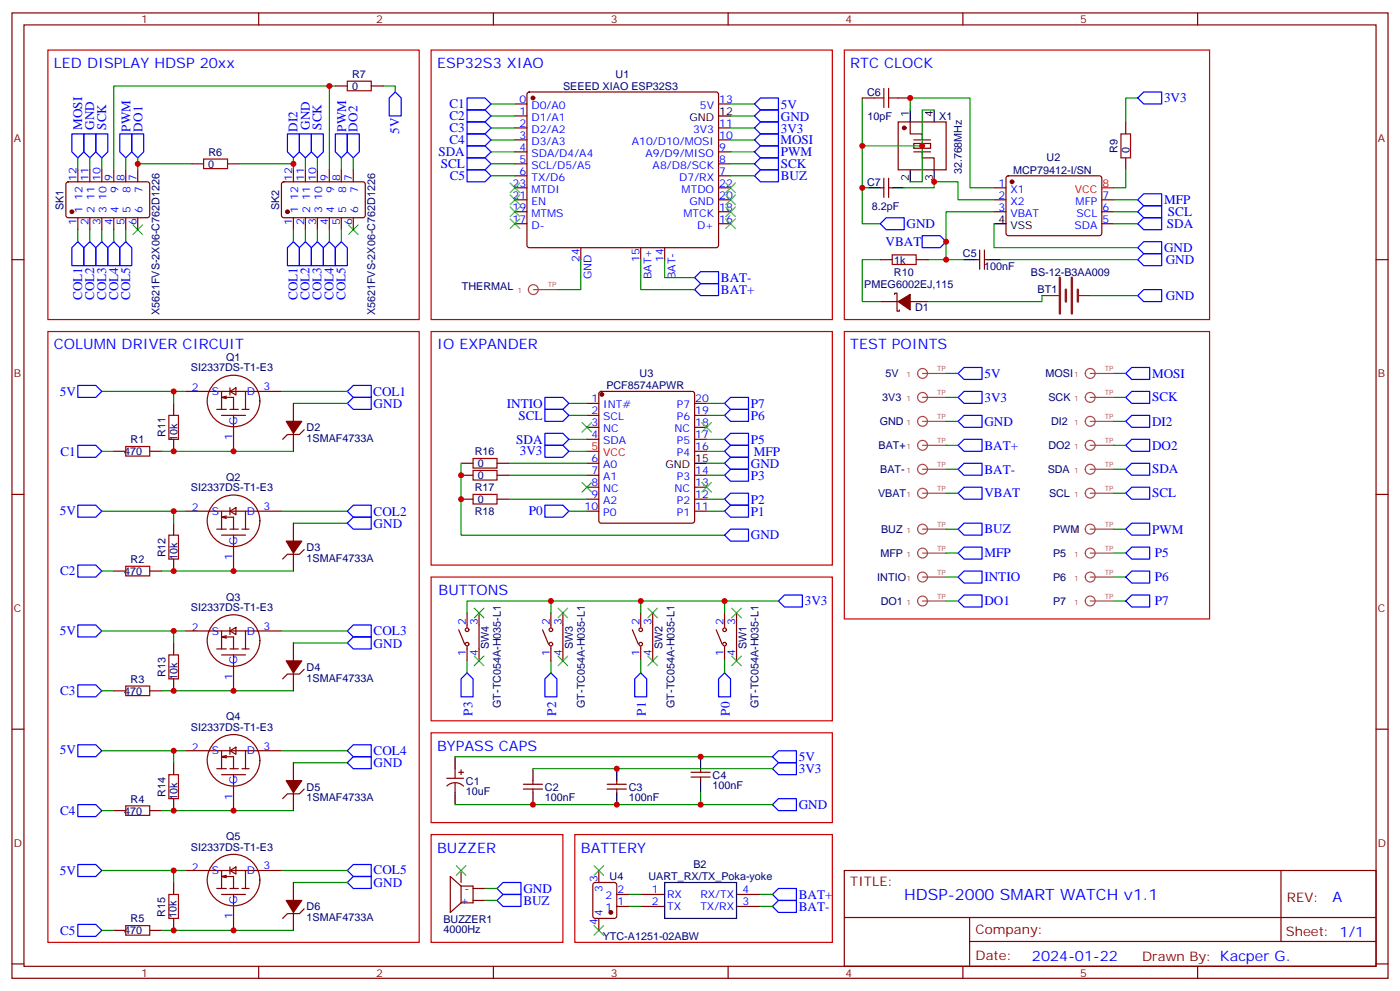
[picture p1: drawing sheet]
<svg xmlns="http://www.w3.org/2000/svg" width="412mm" height="292mm" viewBox="0 0 412 292" stroke-linecap="round" stroke-linejoin="round" font-family="sans-serif">
<g fill="none" stroke="#870000" stroke-width=".35">
<path d="M3.5 3.8h405.4v284.3h-405.4zM7.1 7.3h398.2v277.3h-398.2zM76.2 3.8v3.5M145.3 3.8v3.5M214.5 3.8v3.5M283.6 3.8v3.5M352.8 3.8v3.5M98.8 25.3h3.5M109.4 25.3h3.5M151.7 30.6h3.5M151.7 34.1h3.5M151.7 37.7h3.5"/>
<path d="M155.5 27.3l.4-.2h55.1l.5 .2 .2 .5v44.4l-.3 .5-.4 .3h-55.1l-.5-.3-.2-.5v-44.4zM211.7 30.6h3.5M211.7 37.7h3.5M254 28.9h3.5M264.6 35.9h14.1v14.1h-14.1zM264.6 28.9h3.5M268.1 35.9v3.5h3.5v1.8M331.6 35.9v3.5M19.6 53.8l.5-.2h23.6l.4 .7-.1 9.4-.6 .4h-23.6l-.4-.7v-9.1zM22.9 50v3.6M26.5 50v3.6M30 50v3.6"/>
<path d="M33.5 50v3.6M37 50v3.6M40.6 50v3.6M56.4 48.3h3.6M67 48.3h3.6M83.1 53.8l.5-.2h23.6l.4 .7-.1 9.4-.6 .4h-23.6l-.4-.7v-9.1zM86.4 50v3.6M90 50v3.6M93.5 50v3.6M97 50v3.6M100.5 50v3.6M104.1 50v3.6"/>
<path d="M151.7 41.2h3.5M151.7 44.7h3.5M151.7 48.3h3.5M151.7 51.8h3.5M151.7 55.3h3.5M151.7 58.8h3.5M211.7 41.2h3.5M211.7 44.7h3.5M211.7 48.3h3.5M211.7 51.8h3.5M211.7 55.3h3.5M211.7 58.8h3.5"/>
<path d="M259.3 55.3h1M260.3 52.5v5.6M261.8 55.3h1M261.8 52.5v5.6M269.2 42.3h4.9v1.4h-4.9zM271.6 44.7v1.8h3.6v3.5M292.8 55.3h3.5M292.8 58.8h3.5M296.6 52l.4-.2h27.1l.5 .7-.1 16.5-.7 .4h-27l-.5-.7v-16.2zM324.6 58.8h3.5M331.6 46.5v3.5M3.5 76.5h3.6"/>
<path d="M22.9 64.1v3.6M26.5 64.1v3.6M30 64.1v3.6M33.5 64.1v3.6M37 64.1v3.6M40.6 64.1v3.6M86.4 64.1v3.6M90 64.1v3.6M93.5 64.1v3.6M97 64.1v3.6M100.5 64.1v3.6M104.1 64.1v3.6"/>
<path d="M151.7 62.4h3.5M151.7 65.9h3.5M171.1 73v3.5M188.7 73v3.5M195.8 73v3.5M211.7 62.4h3.5M211.7 65.9h3.5M259.3 76.5h3.5M269.9 76.5h3.5M287.5 76.5h1.1M288.6 73.7v5.6M290 76.5h1"/>
<path d="M290 73.7v5.6M292.8 62.4h3.5M324.6 62.4h3.5M324.6 65.9h3.5M405.3 76.5h3.6M259.3 88.8h5.3M263.5 86.7v-.3h.7v5.3h.7v-.4M268.1 88.8h5.3M51.2 118.8v3.5M54.7 115.3h28.2M62.9 113.1a7.7 7.7 0 0 1 12.6 1.2 7.7 7.7 0 0 1-5.6 11.3 7.6 7.6 0 0 1-7.9-3.8 7.6 7.6 0 0 1 .9-8.7zM65.3 115.3v5.3"/>
<path d="M66.7 117.4l-1.4-.3h3.5v3.5M66.7 116.7l-1.4 .4M67.7 115.3l1.8-1.1v2.1zM67.7 114.2v2.1M72.3 115.3v5.3M86.4 118.8v5.3M172.9 118.8h3.5M176.6 115.5l.5-.2h26.8l.5 .2 .2 .5v37.4l-.2 .5-.5 .2h-26.8l-.5-.2-.2-.5v-37.4zM204.6 118.8h3.5M33.5 132.9h3.5M44.1 132.9h3.5M51.2 129.4v3.5"/>
<path d="M63.9 120.6h2.8M65.3 122.3h7M67.7 120.6h2.5M68.8 122.3v3.2M68.8 125.9v7M71.3 120.6h2.1M86.4 127.6v5.3M89.6 126.6l-1.4 1.4h-3.5l-1.4 1.4M135.8 136.5h3.5M135.8 140h3.5M146.4 136.5h3.5M146.4 140h3.5"/>
<path d="M172.9 122.3h3.5M172.9 125.9h3.5M172.9 129.4h3.5M172.9 136.5h3.5M172.9 140h3.5M204.6 122.3h3.5M204.6 125.9h3.5M204.6 129.4h3.5M204.6 140h3.5M204.6 132.9h3.5M3.5 145.6h3.6M51.2 154.1v3.5"/>
<path d="M54.7 150.6h28.2M62.9 148.4a7.7 7.7 0 0 1 12.6 1.2 7.7 7.7 0 0 1-5.6 11.3 7.6 7.6 0 0 1-7.9-3.8 7.6 7.6 0 0 1 .9-8.7zM63.9 155.9h2.8M65.3 150.6v5.3M65.3 157.6h7M66.7 152.7l-1.4-.4h3.5v3.6M66.7 152l-1.4 .3M67.7 150.6l1.8-1.1v2.1zM67.7 149.5v2.1M67.7 155.9h2.5M68.8 157.6v3.2M71.3 155.9h2.1"/>
<path d="M72.3 150.6v5.3M86.4 154.1v5.3M135.8 147h3.5M146.4 147h3.5M172.9 143.5h3.5M172.9 147h3.5M172.9 150.6h3.5M204.6 143.5h3.5M204.6 147h3.5M204.6 150.6h3.5M405.3 145.6h3.6M33.5 168.2h3.5"/>
<path d="M44.1 168.2h3.5M51.2 164.7v3.5M68.8 161.1v7.1M86.4 162.9v5.3M89.6 161.9l-1.4 1.4h-3.5l-1.4 1.4M51.2 189.4v3.5M51.2 200v3.5M54.7 185.8h28.2M62.9 183.7a7.7 7.7 0 0 1 12.6 1.1 7.7 7.7 0 0 1-5.6 11.4 7.6 7.6 0 0 1-7.9-3.8 7.6 7.6 0 0 1 .9-8.7zM63.9 191.1h2.8M65.3 185.8v5.3M65.3 192.9h7"/>
<path d="M66.7 188l-1.4-.4h3.5v3.5M66.7 187.3l-1.4 .3M67.7 185.8l1.8-1v2.1zM67.7 184.8v2.1M67.7 191.1h2.5M68.8 192.9v3.2M68.8 196.4v7.1M71.3 191.1h2.1M72.3 185.8v5.3M86.4 189.4v5.3M86.4 198.2v5.3M89.6 197.1l-1.4 1.4h-3.5l-1.4 1.5"/>
<path d="M135.1 185.5l1.8 4.2M137.6 180.6v4.2M137.6 190.4v4.3M141.1 180.6v14.1M159.8 185.5l1.8 4.2M162.3 180.6v4.2M162.3 190.4v4.3M165.8 180.6v14.1M186.3 185.5l1.7 4.2M188.7 180.6v4.2M188.7 190.4v4.3M192.3 180.6v14.1"/>
<path d="M211 185.5l1.7 4.2M213.4 180.6v4.2M213.4 190.4v4.3M217 180.6v14.1M3.5 214.8h3.6M33.5 203.5h3.5M44.1 203.5h3.5M62.9 219a7.7 7.7 0 0 1 12.6 1.1 7.7 7.7 0 0 1-5.6 11.3 7.6 7.6 0 0 1-7.9-3.7 7.6 7.6 0 0 1 .9-8.7zM405.3 214.8h3.6M33.5 238.8h3.5M44.1 238.8h3.5M51.2 224.6v3.6"/>
<path d="M51.2 235.2v3.6M54.7 221.1h28.2M63.9 226.4h2.8M65.3 221.1v5.3M65.3 228.2h7M66.7 223.2l-1.4-.3h3.5v3.5M66.7 222.5l-1.4 .4M67.7 221.1l1.8-1v2.1zM67.7 220.1v2.1M67.7 226.4h2.5M68.8 228.2v3.2M68.8 231.7v7.1"/>
<path d="M71.3 226.4h2.1M72.3 221.1v5.3M86.4 224.6v5.3M86.4 233.5v5.3M89.6 232.4l-1.4 1.4h-3.5l-1.4 1.4M131.6 229.2h4.9M131.6 231.5a3.5 3.5 0 0 1 4.9 0M134.1 226.4v2.8M134.1 230.6v2.9M135.1 227.5h1.4M135.8 226.8v1.4M154.2 232.4h5.6"/>
<path d="M154.2 231h5.6M157 229.9v1.1M157 232.4v1.1M178.9 232.4h5.6M178.9 231h5.6M181.7 229.9v1.1M181.7 232.4v1.1M203.6 227.5h5.6M203.6 228.9h5.6M206.4 226.4v1.1M206.4 228.9v1M51.2 259.9v3.6"/>
<path d="M54.7 256.4h28.2M62.9 254.2a7.7 7.7 0 0 1 12.6 1.2 7.7 7.7 0 0 1-5.6 11.3 7.6 7.6 0 0 1-7.9-3.7 7.6 7.6 0 0 1 .9-8.8zM65.3 256.4v5.3M66.7 258.5l-1.4-.3h3.5v3.5M66.7 257.8l-1.4 .4M67.7 256.4l1.8-1.1v2.2zM67.7 255.3v2.2M72.3 256.4v5.3M86.4 259.9v5.3M135.8 256.4v3.5M176.4 256.4v3.5M248.7 256.4h156.6v28.2h-156.6z"/>
<path d="M377.3 256.4v20.9M33.5 274h3.5M44.1 274h3.5M51.2 270.5v3.5M63.9 261.7h2.8M65.3 263.5h7M67.7 261.7h2.5M68.8 263.5v3.1M68.8 267v7M71.3 261.7h2.1M86.4 268.7v5.3M89.6 267.7l-1.4 1.4h-3.5l-1.4 1.4"/>
<path d="M135.8 261v4.9M135.8 261h3.5v4.9h-3.5M135.8 261l-3.2-2.8v10.5l3.2-2.8M139.3 261.7h3.6M139.3 265.2h3.6M174.9 260.1l.4-.2h5.7l.6 .5 .1 9.4-.5 .7h-5.9l-.6-.5-.1-9.4zM176.4 270.5v3.5M181.7 263.5h3.5M181.7 267h3.5M188.7 263.5h7.1M188.7 267h7.1M217 263.5h7"/>
<path d="M217 267h7M248.7 270.2h156.5M285.6 277.3h119.6M285.6 270.2v14.2M3.5 283.9h3.6M76.2 284.6v3.5M145.3 284.6v3.5M214.5 284.6v3.5M283.6 284.6v3.5M352.8 284.6v3.5M405.3 283.9h3.6"/>
<circle cx="137.6" cy="185.5" r=".53"/>
<circle cx="137.6" cy="189.7" r=".53"/>
<circle cx="162.3" cy="189.7" r=".53"/>
<circle cx="162.3" cy="185.5" r=".53"/>
<circle cx="188.7" cy="189.7" r=".53"/>
<circle cx="188.7" cy="185.5" r=".53"/>
<circle cx="213.4" cy="189.7" r=".53"/>
<circle cx="213.4" cy="185.5" r=".53"/>
</g>
<g fill="#870000" stroke="#870000" stroke-width=".35">
<path d="M264.6 88.8l3.5-2.1v4.6z"/>
<path d="M84.3 124.1h4.6l-2.5 3.5z"/>
<path d="M84.3 159.4h4.6l-2.5 3.5z"/>
<path d="M84.3 194.7h4.6l-2.5 3.5z"/>
<path d="M84.3 229.9h4.6l-2.5 3.6z"/>
<path d="M84.3 265.2h4.6l-2.5 3.5z"/>
<circle cx="157" cy="28.9" r=".53"/>
<circle cx="298.1" cy="53.6" r=".53"/>
<circle cx="266.3" cy="37.7" r=".53"/>
<circle cx="179.9" cy="268.7" r=".53"/>
<circle cx="21.2" cy="62.4" r=".53"/>
<circle cx="84.7" cy="62.4" r=".53"/>
<circle cx="177.3" cy="116.2" r=".53"/>
</g>
<g fill="none" stroke="#000" stroke-width=".35">
<path d="M211.7 34.1h3.5M268.1 32.4v3.5M275.2 32.4v3.5M255.8 55.3h3.5M262.8 55.3h3.5M268.1 50v3.6M275.2 50v3.6M284 76.5h3.5M291 76.5h3.6M292.8 65.9h3.5M204.6 136.5h3.5M134.1 222.9v3.5"/>
<path d="M134.1 233.5v3.5M157 226.4v3.5M157 233.5v3.5M181.7 226.4v3.5M181.7 233.5v3.5M206.4 222.9v3.5M206.4 229.9v3.6M195.8 259.9h21.2v10.6h-21.2z"/>
</g>
<path d="M324.6 55.3h3.5M172.9 132.9h3.5" fill="none" stroke="#f00" stroke-width=".35"/>
<g fill="none" stroke="#00f" stroke-width=".35">
<path d="M21.2 39.4h3.5v5.3l-1.8 1.8-1.7-1.8zM24.7 39.4h3.5v5.3l-1.7 1.8-1.8-1.8zM28.2 39.4h3.5v5.3l-1.7 1.8-1.8-1.8zM35.3 39.4h3.5v5.3l-1.8 1.8-1.7-1.8zM38.8 39.4h3.5v5.3l-1.7 1.8-1.8-1.8zM84.7 39.4h3.5v5.3l-1.8 1.8-1.7-1.8zM88.2 39.4h3.5v5.3l-1.7 1.8-1.8-1.8zM91.7 39.4h3.5v5.3l-1.7 1.8-1.8-1.8zM98.8 39.4h3.5v5.3l-1.8 1.8-1.7-1.8zM102.3 39.4h3.5v5.3l-1.7 1.8-1.8-1.8zM114.7 28.9l1.7-1.8 1.8 1.8v5.2h-3.5zM137.6 28.9h5.3l1.7 1.7-1.7 1.8h-5.3z"/>
<path d="M137.6 32.4h5.3l1.7 1.7-1.7 1.8h-5.3zM137.6 35.9h5.3l1.7 1.8-1.7 1.7h-5.3zM137.6 39.4h5.3l1.7 1.8-1.7 1.8h-5.3zM222.2 37.7l1.8-1.8h5.3v3.5h-5.3zM224 32.4h5.3v3.5h-5.3l-1.8-1.8zM224 28.9h5.3v3.5h-5.3l-1.8-1.8zM335.1 28.9l1.8-1.8h5.3v3.5h-5.3zM137.6 50h5.3l1.7 1.8-1.7 1.8h-5.3zM137.6 43h5.3l1.7 1.7-1.7 1.8h-5.3zM137.6 46.5h5.3l1.7 1.8-1.7 1.7h-5.3zM222.2 41.2l1.8-1.8h5.3v3.6h-5.3zM222.2 48.3l1.8-1.8h5.3v3.5h-5.3z"/>
<path d="M222.2 44.7l1.8-1.7h5.3v3.5h-5.3zM224 50h5.3v3.6h-5.3l-1.8-1.8zM335.1 58.8l1.8-1.7h5.3v3.5h-5.3zM21.2 73l1.7-1.8 1.8 1.8v5.2h-3.5zM26.5 71.2l1.7 1.8v5.2h-3.5v-5.2zM30 71.2l1.7 1.8v5.2h-3.5v-5.2zM33.5 71.2l1.8 1.8v5.2h-3.6v-5.2zM37 71.2l1.8 1.8v5.2h-3.5v-5.2zM86.4 71.2l1.8 1.8v5.2h-3.5v-5.2zM90 71.2l1.7 1.8v5.2h-3.5v-5.2zM93.5 71.2l1.7 1.8v5.2h-3.5v-5.2zM97 71.2l1.8 1.8v5.2h-3.6v-5.2z"/>
<path d="M100.5 71.2l1.8 1.8v5.2h-3.5v-5.2zM259.3 65.9l1.8-1.8h5.2v3.6h-5.2zM271.6 69.4h5.3l1.8 1.8-1.8 1.8h-5.3zM335.1 65.9l1.8-1.8h5.3v3.6h-5.3zM335.1 62.4l1.8-1.8h5.3v3.5h-5.3zM335.1 73l1.8-1.8h5.3v3.5h-5.3zM335.1 76.5l1.8-1.8h5.3v3.5h-5.3zM204.6 81.8l1.8-1.8h5.3v3.5h-5.3zM206.4 83.5h5.3v3.6h-5.3l-1.8-1.8zM335.1 87.1l1.8-1.8h5.3v3.5h-5.3zM22.9 113.5h5.3l1.8 1.8-1.8 1.8h-5.3zM102.3 115.3l1.8-1.8h5.3v3.6h-5.3z"/>
<path d="M102.3 118.8l1.8-1.7h5.3v3.5h-5.3zM160.5 117.1h5.3l1.8 1.7-1.8 1.8h-5.3zM213.4 118.8l1.8-1.7h5.3v3.5h-5.3zM282.2 110l1.8-1.8h5.3v3.6h-5.3zM282.2 117.1l1.8-1.8h5.3v3.5h-5.3zM331.6 110l1.8-1.8h5.3v3.6h-5.3zM333.4 115.3h5.3v3.5h-5.3l-1.8-1.7zM22.9 131.2h5.3l1.8 1.7-1.8 1.8h-5.3zM160.5 120.6h5.3l1.8 1.7-1.8 1.8h-5.3zM160.5 127.6h5.3l1.8 1.8-1.8 1.8h-5.3zM160.5 131.2h5.3l1.8 1.7-1.8 1.8h-5.3zM213.4 132.9l1.8-1.7h5.3v3.5h-5.3z"/>
<path d="M213.4 136.5l1.8-1.8h5.3v3.5h-5.3zM213.4 140l1.8-1.8h5.3v3.5h-5.3zM213.4 129.4l1.8-1.8h5.3v3.6h-5.3zM213.4 122.3l1.8-1.7h5.3v3.5h-5.3zM282.2 124.1l1.8-1.8h5.3v3.6h-5.3zM282.2 131.2l1.8-1.8h5.3v3.5h-5.3zM282.2 138.2l1.8-1.7h5.3v3.5h-5.3zM331.6 138.2l1.8-1.7h5.3v3.5h-5.3zM331.6 131.2l1.8-1.8h5.3v3.5h-5.3zM333.4 122.3h5.3v3.6h-5.3l-1.8-1.8zM22.9 148.8h5.3l1.8 1.8-1.8 1.7h-5.3zM102.3 150.6l1.8-1.8h5.3v3.5h-5.3z"/>
<path d="M102.3 154.1l1.8-1.8h5.3v3.6h-5.3zM160.5 148.8h5.3l1.8 1.8-1.8 1.7h-5.3zM213.4 150.6l1.8-1.8h5.3v3.5h-5.3zM213.4 147l1.8-1.7h5.3v3.5h-5.3zM213.4 157.6l1.8-1.7h5.3v3.5h-5.3zM282.2 155.9l1.8-1.8h5.3v3.5h-5.3zM282.2 145.3l1.8-1.8h5.3v3.5h-5.3zM331.6 145.3l1.8-1.8h5.3v3.5h-5.3zM333.4 154.1h5.3v3.5h-5.3l-1.8-1.7zM22.9 166.4h5.3l1.8 1.8-1.8 1.8h-5.3zM229.3 177l1.8-1.7h5.3v3.5h-5.3zM282.2 162.9l1.8-1.8h5.3v3.6h-5.3z"/>
<path d="M282.2 170l1.8-1.8h5.3v3.5h-5.3zM282.2 177l1.8-1.7h5.3v3.5h-5.3zM331.6 162.9l1.8-1.8h5.3v3.6h-5.3zM331.6 170l1.8-1.8h5.3v3.5h-5.3zM331.6 177l1.8-1.7h5.3v3.5h-5.3zM22.9 184.1h5.3l1.8 1.7-1.8 1.8h-5.3zM102.3 185.8l1.8-1.7h5.3v3.5h-5.3zM102.3 189.4l1.8-1.8h5.3v3.5h-5.3zM137.6 198.2l1.7 1.8v5.2h-3.5v-5.2zM162.3 198.2l1.7 1.8v5.2h-3.5v-5.2zM188.7 198.2l1.8 1.8v5.2h-3.5v-5.2zM213.4 198.2l1.8 1.8v5.2h-3.5v-5.2z"/>
<path d="M22.9 219.4h5.3l1.8 1.7-1.8 1.8h-5.3zM22.9 201.7h5.3l1.8 1.8-1.8 1.7h-5.3zM22.9 237h5.3l1.8 1.8-1.8 1.7h-5.3zM102.3 221.1l1.8-1.7h5.3v3.5h-5.3zM102.3 224.6l1.8-1.7h5.3v3.5h-5.3zM227.5 226.4l1.8-1.8h5.3v3.6h-5.3zM227.5 237l1.8-1.8h5.3v3.6h-5.3zM227.5 222.9l1.8-1.8h5.3v3.5h-5.3zM22.9 254.6h5.3l1.8 1.8-1.8 1.8h-5.3zM102.3 256.4l1.8-1.8h5.3v3.6h-5.3zM102.3 259.9l1.8-1.7h5.3v3.5h-5.3zM22.9 272.3h5.3l1.8 1.7-1.8 1.8h-5.3z"/>
<path d="M146.4 261.7l1.8-1.8h5.3v3.6h-5.3zM148.2 263.5h5.3v3.5h-5.3l-1.8-1.8zM227.5 267l1.8-1.8h5.3v3.5h-5.3zM227.5 263.5l1.8-1.8h5.3v3.5h-5.3z"/>
</g>
<g fill="none" stroke="#008700" stroke-width=".35">
<path d="M97 25.3v24.7M98.8 25.3h-65.3v24.7M112.9 25.3h3.5v1.8M144.6 30.6h7.1M144.6 34.1h7.1M144.6 37.7h7.1M215.2 30.6h7M215.2 34.1h7M215.2 37.7h7M254 28.9v37h5.3M268.1 32.4v-3.5h17.7v26.4h7M275.2 32.4h-3.6v21.2h-3.5"/>
<path d="M335.1 28.9h-3.5v7M22.9 46.5v3.5M26.5 46.5v3.5M30 46.5v3.5M37 46.5v3.5M40.6 48.3h15.8M40.6 46.5v3.5M70.6 48.3h15.8M86.4 46.5v3.5M90 46.5v3.5M93.5 46.5v3.5M100.5 46.5v3.5"/>
<path d="M104.1 46.5v3.5M144.6 41.2h7.1M144.6 48.3h7.1M144.6 51.8h7.1M144.6 44.7h7.1M215.2 41.2h7M215.2 48.3h7M215.2 51.8h7M215.2 44.7h7M254 43h17.6M254 55.3h1.8M266.3 55.3h8.9v-1.7h7v5.2h10.6"/>
<path d="M328.1 58.8h7M331.6 50v5.3h-3.5M22.9 67.7v3.5M26.5 67.7v3.5M30 67.7v3.5M33.5 67.7v3.5M37 67.7v3.5M86.4 67.7v3.5M90 67.7v3.5M93.5 67.7v3.5M97 67.7v3.5M100.5 67.7v3.5"/>
<path d="M171.1 76.5v8.8h-7.1M188.7 76.5v8.8h15.9M195.8 76.5v5.3h8.8M259.3 76.5h-5.3v12.3h5.3M278.7 76.5h5.3M292.8 65.9v7.1h42.3M292.8 62.4h-14.1v14.1h-5.3M294.6 76.5h40.5M328.1 62.4h7M328.1 65.9h7M306.9 87.1v1.7h-33.5M321 87.1h14.1"/>
<path d="M30 115.3h24.7M51.2 115.3v3.5M82.9 115.3h19.4M86.4 118.8h15.9M167.6 118.8h5.3M208.1 118.8h5.3M278.7 110h3.5M278.7 117.1h3.5M328.1 110h3.5M328.1 117.1h3.5M30 132.9h3.5M47.6 132.9h38.8"/>
<path d="M135.8 136.5v21.1h77.6M149.9 136.5h23M149.9 140h23M167.6 122.3h5.3M167.6 129.4h5.3M167.6 132.9h5.3M208.1 122.3h5.3M208.1 129.4h5.3M208.1 132.9h5.3M208.1 136.5h5.3M208.1 140h5.3M278.7 124.1h3.5"/>
<path d="M278.7 131.2h3.5M278.7 138.2h3.5M328.1 124.1h3.5M328.1 131.2h3.5M328.1 138.2h3.5M30 150.6h24.7M51.2 150.6v3.5M82.9 150.6h19.4M86.4 154.1h15.9M149.9 147h23M167.6 150.6h5.3M208.1 147h5.3"/>
<path d="M208.1 150.6h5.3M278.7 145.3h3.5M278.7 155.9h3.5M328.1 145.3h3.5M328.1 155.9h3.5M30 168.2h3.5M47.6 168.2h38.8M162.3 177v3.6M188.7 177v3.6M213.4 177v3.6M229.3 177h-91.7v3.6M278.7 162.9h3.5"/>
<path d="M278.7 170h3.5M278.7 177h3.5M328.1 162.9h3.5M328.1 170h3.5M328.1 177h3.5M30 185.8h24.7M51.2 185.8v3.6M82.9 185.8h19.4M86.4 189.4h15.9M137.6 194.7v3.5M162.3 194.7v3.5M188.7 194.7v3.5"/>
<path d="M213.4 194.7v3.5M30 203.5h3.5M47.6 203.5h38.8M30 238.8h3.5M30 221.1h24.7M47.6 238.8h38.8M51.2 221.1v3.5M82.9 221.1h19.4M86.4 224.6h15.9M134.1 222.9h93.4M134.1 237h93.4M157 226.4h70.5"/>
<path d="M206.4 233.5v3.5M30 256.4h24.7M51.2 256.4v3.5M82.9 256.4h19.4M86.4 259.9h15.9M30 274h3.5M47.6 274h38.8M142.9 261.7h3.5M142.9 265.2h3.5M185.2 263.5h3.5M185.2 267h3.5M224 263.5h3.5"/>
<path d="M224 267h3.5"/>
</g>
<g fill="none" stroke="#a64a4a" stroke-width=".35">
<path d="M157.1 85.3h6.9M271.8 110h6.9M271.8 117.1h6.9M321.1 110h7M321.1 117.1h7M271.8 124.1h6.9M271.8 131.2h6.9M271.8 138.2h6.9M321.1 124.1h7M321.1 131.2h7M321.1 138.2h7M271.8 155.9h6.9"/>
<path d="M271.8 145.3h6.9M321.1 155.9h7M321.1 145.3h7M271.8 162.9h6.9M271.8 170h6.9M271.8 177h6.9M321.1 162.9h7M321.1 170h7M321.1 177h7"/>
<circle cx="157.1" cy="85.3" r="1.45"/>
<circle cx="271.8" cy="110" r="1.45"/>
<circle cx="271.8" cy="117" r="1.45"/>
<circle cx="321.1" cy="110" r="1.45"/>
<circle cx="321.1" cy="117" r="1.45"/>
<circle cx="271.8" cy="138.2" r="1.45"/>
<circle cx="271.8" cy="124.1" r="1.45"/>
<circle cx="271.8" cy="131.2" r="1.45"/>
<circle cx="321.1" cy="138.2" r="1.45"/>
<circle cx="321.1" cy="124.1" r="1.45"/>
<circle cx="321.1" cy="131.2" r="1.45"/>
<circle cx="271.8" cy="155.9" r="1.45"/>
<circle cx="271.8" cy="145.3" r="1.45"/>
<circle cx="321.1" cy="145.3" r="1.45"/>
<circle cx="321.1" cy="155.9" r="1.45"/>
<circle cx="271.8" cy="162.9" r="1.45"/>
<circle cx="271.8" cy="177" r="1.45"/>
<circle cx="271.8" cy="170" r="1.45"/>
<circle cx="321.1" cy="162.9" r="1.45"/>
<circle cx="321.1" cy="170" r="1.45"/>
<circle cx="321.1" cy="177" r="1.45"/>
</g>
<path d="M14.1 14.7h109.4v79.4h-109.4zM127 14.7h118.2v79.4h-118.2zM248.7 14.7h107.6v79.4h-107.6zM14.1 97.6h109.4v180h-109.4zM127 97.6h118.2v68.8h-118.2zM248.7 97.6h107.6v84.7h-107.6zM127 170h118.2v42.3h-118.2zM127 215.8h118.2v26.5h-118.2zM127 245.8h38.8v31.8h-38.8zM169.3 245.8h75.9v31.8h-75.9z" fill="none" stroke="#c00" stroke-width=".35"/>
<path d="M269.2 41.2h4.9M269.2 44.7h4.9" fill="none" stroke="#871200" stroke-width=".35"/>
<g fill="none" stroke="#3c3" stroke-width=".35">
<path d="M150.3 57.4l2.8 2.9M150.3 53.9l2.8 2.8M153.1 57.4l-2.8 2.9M153.1 53.9l-2.8 2.8M213.8 53.9l2.8 2.8M213.8 57.4l2.8 2.9M216.6 53.9l-2.8 2.8M216.6 57.4l-2.8 2.9M39.2 66.3l2.8 2.8M42 66.3l-2.8 2.8M102.7 66.3l2.8 2.8M105.5 66.3l-2.8 2.8"/>
<path d="M150.3 64.5l2.8 2.8M150.3 61l2.8 2.8M153.1 64.5l-2.8 2.8M153.1 61l-2.8 2.8M213.8 61l2.8 2.8M213.8 64.5l2.8 2.8M216.6 61l-2.8 2.8M216.6 64.5l-2.8 2.8M171.4 124.5l2.9 2.8M174.3 124.5l-2.9 2.8M206.7 124.5l2.8 2.8M209.5 124.5l-2.8 2.8"/>
<path d="M171.4 142.1l2.9 2.8M174.3 142.1l-2.9 2.8M206.7 142.1l2.8 2.8M209.5 142.1l-2.8 2.8M139.7 179.1l2.8 2.9M142.5 179.1l-2.8 2.9M164.4 179.1l2.8 2.9M167.2 179.1l-2.8 2.9M190.9 179.1l2.8 2.9M193.7 179.1l-2.8 2.9M215.5 179.1l2.9 2.9M218.4 179.1l-2.9 2.9"/>
<path d="M139.7 193.3l2.8 2.8M142.5 193.3l-2.8 2.8M164.4 193.3l2.8 2.8M167.2 193.3l-2.8 2.8M190.9 193.3l2.8 2.8M193.7 193.3l-2.8 2.8M215.5 193.3l2.9 2.8M218.4 193.3l-2.9 2.8M134.4 255l2.8 2.8M137.2 255l-2.8 2.8M175 255l2.8 2.8M177.8 255l-2.8 2.8"/>
<path d="M175 272.6l2.8 2.8M177.8 272.6l-2.8 2.8"/>
</g>
<g fill="none" stroke="#a10000" stroke-width=".35">
<path d="M102.3 23.9h7.1v2.8h-7.1zM257.5 28.9h2.8M260.3 26v5.7M261.8 28.9h2.8M261.8 26v5.7M330.2 39.4h2.8v7.1h-2.8zM60 46.8h7v2.9h-7zM262.8 75.1h7.1v2.8h-7.1zM37 131.5h7.1v2.8h-7.1zM49.7 122.3h2.9v7.1h-2.9zM139.3 138.6h7.1v2.8h-7.1zM139.3 135h7.1v2.9h-7.1z"/>
<path d="M49.7 157.6h2.9v7.1h-2.9zM139.3 145.6h7.1v2.8h-7.1zM37 166.8h7.1v2.8h-7.1zM49.7 192.9h2.9v7.1h-2.9zM37 202.1h7.1v2.8h-7.1zM37 237.3h7.1v2.9h-7.1zM49.7 228.2h2.9v7h-2.9zM37 272.6h7.1v2.8h-7.1zM49.7 263.5h2.9v7h-2.9z"/>
</g>
<path d="M312.2 81.8v10.6M314 85.3v3.5M315.7 81.8v10.6M317.5 85.3v3.5" fill="none" stroke="#8c2424" stroke-width=".71"/>
<path d="M306.9 87.1h5M317.5 87.1h3.5" fill="none" stroke="#8c2424" stroke-width=".35"/>
<g fill="#c00">
<circle cx="181.7" cy="237" r=".88"/>
<circle cx="157" cy="237" r=".88"/>
<circle cx="254" cy="43" r=".88"/>
<circle cx="268.1" cy="28.9" r=".88"/>
<circle cx="271.6" cy="43" r=".88"/>
<circle cx="254" cy="55.3" r=".88"/>
<circle cx="135.8" cy="140" r=".88"/>
<circle cx="135.8" cy="147" r=".88"/>
<circle cx="275.2" cy="53.6" r=".88"/>
<circle cx="278.7" cy="71.2" r=".88"/>
<circle cx="278.7" cy="76.5" r=".88"/>
<circle cx="97" cy="25.3" r=".88"/>
<circle cx="86.4" cy="48.3" r=".88"/>
<circle cx="40.6" cy="48.3" r=".88"/>
<circle cx="162.3" cy="177" r=".88"/>
<circle cx="188.7" cy="177" r=".88"/>
<circle cx="213.4" cy="177" r=".88"/>
<circle cx="51.2" cy="115.3" r=".88"/>
<circle cx="51.2" cy="132.9" r=".88"/>
<circle cx="51.2" cy="150.6" r=".88"/>
<circle cx="51.2" cy="168.2" r=".88"/>
<circle cx="68.8" cy="132.9" r=".88"/>
<circle cx="68.8" cy="168.2" r=".88"/>
<circle cx="68.8" cy="203.5" r=".88"/>
<circle cx="51.2" cy="185.8" r=".88"/>
<circle cx="68.8" cy="238.8" r=".88"/>
<circle cx="51.2" cy="221.1" r=".88"/>
<circle cx="51.2" cy="238.8" r=".88"/>
<circle cx="51.2" cy="203.5" r=".88"/>
<circle cx="68.8" cy="274" r=".88"/>
<circle cx="51.2" cy="256.4" r=".88"/>
<circle cx="51.2" cy="274" r=".88"/>
<circle cx="206.4" cy="237" r=".88"/>
<circle cx="206.4" cy="222.9" r=".88"/>
<circle cx="181.7" cy="226.4" r=".88"/>
</g>
<text font-size="4.6" fill="#00f" x="266.3" y="265.2">HDSP-2000 SMART WATCH v1.1</text>
<g font-size="4.2" fill="#00f">
<text x="15.9" y="20">LED DISPLAY HDSP 20xx</text>
<text x="128.8" y="20">ESP32S3 XIAO</text>
<text x="250.5" y="20">RTC CLOCK</text>
<text x="15.9" y="102.9">COLUMN DRIVER CIRCUIT</text>
<text x="128.8" y="102.9">IO EXPANDER</text>
<text x="250.5" y="102.9">TEST POINTS</text>
<text x="129.2" y="175.2">BUTTONS</text>
<text x="128.8" y="221.1">BYPASS CAPS</text>
<text x="128.8" y="251.1">BUZZER</text>
<text x="171.1" y="251.1">BATTERY</text>
<text x="392.5" y="265.7">A</text>
<text x="304" y="283">2024-01-22</text>
</g>
<g font-size="3.9" fill="#00f">
<text x="132.4" y="31.9">C1</text>
<text x="132.4" y="35.4">C2</text>
<text x="230" y="35.5">GND</text>
<text x="230" y="32">5V</text>
<text x="342.9" y="30.2">3V3</text>
<text x="24.2" y="38.2" transform="rotate(-90 24.2 38.2)">MOSI</text>
<text x="27.7" y="38.2" transform="rotate(-90 27.7 38.2)">GND</text>
<text x="31.2" y="38.2" transform="rotate(-90 31.2 38.2)">SCK</text>
<text x="38.4" y="38.7" transform="rotate(-90 38.4 38.7)">PWM</text>
<text x="41.9" y="38.7" transform="rotate(-90 41.9 38.7)">DO1</text>
<text x="87.7" y="38.9" transform="rotate(-90 87.7 38.9)">DI2</text>
<text x="91.2" y="38.2" transform="rotate(-90 91.2 38.2)">GND</text>
<text x="94.7" y="38.2" transform="rotate(-90 94.7 38.2)">SCK</text>
<text x="101.9" y="38.7" transform="rotate(-90 101.9 38.7)">PWM</text>
<text x="105.3" y="38.7" transform="rotate(-90 105.3 38.7)">DO2</text>
<text x="117.6" y="39.5" transform="rotate(-90 117.6 39.5)">5V</text>
<text x="132.4" y="38.9">C3</text>
<text x="230" y="39">3V3</text>
<text x="129.2" y="46">SDA</text>
<text x="132.4" y="42.5">C4</text>
<text x="229.9" y="42.5">MOSI</text>
<text x="230" y="46">PWM</text>
<text x="129.8" y="49.5">SCL</text>
<text x="132.5" y="53">C5</text>
<text x="230" y="49.6">SCK</text>
<text x="230" y="53.1">BUZ</text>
<text x="342.9" y="60.2">MFP</text>
<text x="344" y="63.6">SCL</text>
<text x="267" y="67.2">GND</text>
<text x="343.7" y="67.2">SDA</text>
<text x="260.9" y="72.4">VBAT</text>
<text x="342.9" y="74.2">GND</text>
<text x="343.4" y="77.7">GND</text>
<text x="212.4" y="83">BAT-</text>
<text x="24.2" y="88.4" transform="rotate(-90 24.2 88.4)">COL1</text>
<text x="27.7" y="88.4" transform="rotate(-90 27.7 88.4)">COL2</text>
<text x="31.2" y="88.4" transform="rotate(-90 31.2 88.4)">COL3</text>
<text x="34.8" y="88.4" transform="rotate(-90 34.8 88.4)">COL4</text>
<text x="38.3" y="88.4" transform="rotate(-90 38.3 88.4)">COL5</text>
<text x="87.7" y="88.4" transform="rotate(-90 87.7 88.4)">COL1</text>
<text x="91.2" y="88.4" transform="rotate(-90 91.2 88.4)">COL2</text>
<text x="94.7" y="88.4" transform="rotate(-90 94.7 88.4)">COL3</text>
<text x="98.3" y="88.4" transform="rotate(-90 98.3 88.4)">COL4</text>
<text x="101.8" y="88.4" transform="rotate(-90 101.8 88.4)">COL5</text>
<text x="212.4" y="86.6">BAT+</text>
<text x="343.4" y="88.4">GND</text>
<text x="290" y="111.4">5V</text>
<text x="339.4" y="111.2">MOSI</text>
<text x="17.6" y="116.5">5V</text>
<text x="109.9" y="116.6">COL1</text>
<text x="290" y="118.4">3V3</text>
<text x="339.4" y="118.3">SCK</text>
<text x="110.1" y="120.2">GND</text>
<text x="149.3" y="120.1">INTIO</text>
<text x="152.7" y="123.6">SCL</text>
<text x="221.2" y="123.7">P6</text>
<text x="221.2" y="120.2">P7</text>
<text x="290" y="125.5">GND</text>
<text x="339.4" y="125.4">DI2</text>
<text x="152.1" y="130.6">SDA</text>
<text x="221.2" y="130.8">P5</text>
<text x="17.8" y="134.2">C1</text>
<text x="153.1" y="134.1">3V3</text>
<text x="221.2" y="137.8">GND</text>
<text x="222" y="134.2">MFP</text>
<text x="290" y="132.4">BAT+</text>
<text x="339.4" y="132.4">DO2</text>
<text x="221.2" y="141.4">P3</text>
<text x="290" y="139.5">BAT-</text>
<text x="339.4" y="139.4">SDA</text>
<text x="221.2" y="148.4">P2</text>
<text x="290" y="146.5">VBAT</text>
<text x="339.4" y="146.5">SCL</text>
<text x="17.6" y="151.8">5V</text>
<text x="110.1" y="152">COL2</text>
<text x="110.1" y="155.5">GND</text>
<text x="155.7" y="151.8">P0</text>
<text x="221.2" y="151.9">P1</text>
<text x="221.2" y="158.9">GND</text>
<text x="290" y="157.1">BUZ</text>
<text x="339.4" y="157.2">PWM</text>
<text x="290" y="164.1">MFP</text>
<text x="340.2" y="164.2">P5</text>
<text x="17.7" y="169.5">C2</text>
<text x="290" y="171.2">INTIO</text>
<text x="340.2" y="171.2">P6</text>
<text x="237.1" y="178.3">3V3</text>
<text x="290" y="178.3">DO1</text>
<text x="340.2" y="178.3">P7</text>
<text x="17.6" y="187">5V</text>
<text x="110.1" y="186.9">COL3</text>
<text x="110.1" y="190.8">GND</text>
<text x="17.7" y="204.8">C3</text>
<text x="139.2" y="210.8" transform="rotate(-90 139.2 210.8)">P3</text>
<text x="163.8" y="210.8" transform="rotate(-90 163.8 210.8)">P2</text>
<text x="190.3" y="210.8" transform="rotate(-90 190.3 210.8)">P1</text>
<text x="215" y="210.8" transform="rotate(-90 215 210.8)">P0</text>
<text x="17.6" y="222.2">5V</text>
<text x="110.1" y="222.3">COL4</text>
<text x="110.1" y="226">GND</text>
<text x="235.3" y="227.7">3V3</text>
<text x="235.3" y="224.2">5V</text>
<text x="235.3" y="238.4">GND</text>
<text x="17.7" y="240">C4</text>
<text x="17.6" y="257.6">5V</text>
<text x="110.1" y="257.6">COL5</text>
<text x="110.1" y="261.3">GND</text>
<text x="154.2" y="262.9">GND</text>
<text x="154.2" y="266.5">BUZ</text>
<text x="235.3" y="268.3">BAT-</text>
<text x="235.3" y="264.8">BAT+</text>
<text x="17.7" y="275.3">C5</text>
</g>
<g font-size="3.9" fill="#800">
<text x="250.5" y="261">TITLE:</text>
<text x="379.1" y="265.7">REV:</text>
<text x="287.4" y="275.2">Company:</text>
<text x="378.7" y="275.8">Sheet: 1/1</text>
<text x="287.4" y="282.9">Date:</text>
<text x="336.4" y="282.9">Drawn By: Kacper G.</text>
</g>
<g font-size="3.2" fill="#800">
<text x="41.6" y="6.8">1</text>
<text x="110.8" y="6.8">2</text>
<text x="179.9" y="6.8">3</text>
<text x="249.1" y="6.8">4</text>
<text x="318.2" y="6.8">5</text>
<text x="4.1" y="41.9">A</text>
<text x="405.9" y="41.9">A</text>
<text x="4.1" y="111.1">B</text>
<text x="405.9" y="111.1">B</text>
<text x="4.1" y="180.2">C</text>
<text x="405.9" y="180.2">C</text>
<text x="4.1" y="249.3">D</text>
<text x="405.9" y="249.3">D</text>
<text x="41.6" y="287.6">1</text>
<text x="110.8" y="287.6">2</text>
<text x="179.9" y="287.6">3</text>
<text x="249.1" y="287.6">4</text>
<text x="318.2" y="287.6">5</text>
</g>
<g font-size="3.2" fill="#000080">
<text x="103.7" y="22.9">R7</text>
<text x="181.3" y="22.9">U1</text>
<text x="103.7" y="26.5">0</text>
<text x="165.9" y="26.5">SEEED XIAO ESP32S3</text>
<text x="255.4" y="28.2">C6</text>
<text x="255.5" y="35.3">10pF</text>
<text x="276.7" y="35.3">X1</text>
<text x="61.4" y="45.9">R6</text>
<text x="308.3" y="47.4">U2</text>
<text x="329.2" y="45.1" transform="rotate(-90 329.2 45.1)">R9</text>
<text x="332.7" y="45.1" transform="rotate(-90 332.7 45.1)">0</text>
<text x="61.4" y="49.4">0</text>
<text x="283.3" y="51.4" transform="rotate(-90 283.3 51.4)">32.768MHz</text>
<text x="298.5" y="51.2">MCP79412-I/SN</text>
<text x="255.4" y="54.7">C7</text>
<text x="18.8" y="62" transform="rotate(-90 18.8 62)">SK1</text>
<text x="82.3" y="62" transform="rotate(-90 82.3 62)">SK2</text>
<text x="256.8" y="61.8">8.2pF</text>
<text x="263.4" y="77.6">1k</text>
<text x="283.6" y="75.8">C5</text>
<text x="263.3" y="81.2">R10</text>
<text x="289.9" y="79.4">100nF</text>
<text x="303.7" y="81.2">BS-12-B3AA009</text>
<text x="136.1" y="85.4">THERMAL</text>
<text x="254.6" y="84.7">PMEG6002EJ,115</text>
<text x="305.7" y="86.4">BT1</text>
<text x="47" y="92.9" transform="rotate(-90 47 92.9)">X5621FVS-2X06-C762D1226</text>
<text x="110.5" y="92.9" transform="rotate(-90 110.5 92.9)">X5621FVS-2X06-C762D1226</text>
<text x="269.5" y="91.7">D1</text>
<text x="66.6" y="106.3">Q1</text>
<text x="56.3" y="109.4">SI2337DS-T1-E3</text>
<text x="188.4" y="111.1">U3</text>
<text x="260.8" y="111.1">5V</text>
<text x="308" y="111.1">MOSI</text>
<text x="178.6" y="114.6">PCF8574APWR</text>
<text x="259.9" y="118.2">3V3</text>
<text x="308.8" y="118.2">SCK</text>
<text x="259.2" y="125.2">GND</text>
<text x="309.6" y="125.2">DI2</text>
<text x="38.5" y="130.5">R1</text>
<text x="48.8" y="128.8" transform="rotate(-90 48.8 128.8)">R11</text>
<text x="52.3" y="129.8" transform="rotate(-90 52.3 129.8)">10k</text>
<text x="90.3" y="130.2">1SMAF4733A</text>
<text x="90.3" y="127">D2</text>
<text x="36.6" y="134">470</text>
<text x="139.9" y="134.1">R16</text>
<text x="140.7" y="137.6">0</text>
<text x="258.8" y="132.3">BAT+</text>
<text x="308.8" y="132.3">DO2</text>
<text x="66.6" y="141.6">Q2</text>
<text x="140.7" y="141.1">0</text>
<text x="259.3" y="139.3">BAT-</text>
<text x="308.6" y="139.3">SDA</text>
<text x="56.3" y="144.7">SI2337DS-T1-E3</text>
<text x="139.9" y="144.7">R17</text>
<text x="140.7" y="148.2">0</text>
<text x="258.6" y="146.4">VBAT</text>
<text x="309" y="146.4">SCL</text>
<text x="139.9" y="151.7">R18</text>
<text x="259.5" y="157">BUZ</text>
<text x="310.2" y="157">PWM</text>
<text x="38.5" y="165.8">R2</text>
<text x="48.7" y="164.2" transform="rotate(-90 48.7 164.2)">R12</text>
<text x="52.3" y="165" transform="rotate(-90 52.3 165)">10k</text>
<text x="90.3" y="165.5">1SMAF4733A</text>
<text x="90.3" y="162.3">D3</text>
<text x="259.3" y="164">MFP</text>
<text x="310.2" y="164.1">P5</text>
<text x="36.6" y="169.3">470</text>
<text x="258.4" y="171.1">INTIO</text>
<text x="310.2" y="171.1">P6</text>
<text x="56.3" y="180">SI2337DS-T1-E3</text>
<text x="66.6" y="176.9">Q3</text>
<text x="259.4" y="178.2">DO1</text>
<text x="310.2" y="178.2">P7</text>
<text x="144" y="191.2" transform="rotate(-90 144 191.2)">SW4</text>
<text x="168.7" y="191.2" transform="rotate(-90 168.7 191.2)">SW3</text>
<text x="195.2" y="191.2" transform="rotate(-90 195.2 191.2)">SW2</text>
<text x="219.9" y="191.2" transform="rotate(-90 219.9 191.2)">SW1</text>
<text x="90.3" y="197.6">D4</text>
<text x="38.5" y="201.1">R3</text>
<text x="48.8" y="199.4" transform="rotate(-90 48.8 199.4)">R13</text>
<text x="52.3" y="200.3" transform="rotate(-90 52.3 200.3)">10k</text>
<text x="90.3" y="200.7">1SMAF4733A</text>
<text x="36.6" y="204.6">470</text>
<text x="147.5" y="208.5" transform="rotate(-90 147.5 208.5)">GT-TC054A-H035-L1</text>
<text x="172.2" y="208.5" transform="rotate(-90 172.2 208.5)">GT-TC054A-H035-L1</text>
<text x="198.7" y="208.5" transform="rotate(-90 198.7 208.5)">GT-TC054A-H035-L1</text>
<text x="223.4" y="208.5" transform="rotate(-90 223.4 208.5)">GT-TC054A-H035-L1</text>
<text x="56.3" y="215.2">SI2337DS-T1-E3</text>
<text x="66.6" y="212.2">Q4</text>
<text x="90.3" y="232.8">D5</text>
<text x="137.2" y="231.1">C1</text>
<text x="160.5" y="232.9">C2</text>
<text x="185.2" y="232.9">C3</text>
<text x="209.9" y="232.5">100nF</text>
<text x="209.9" y="229.4">C4</text>
<text x="36.6" y="239.9">470</text>
<text x="38.5" y="236.4">R4</text>
<text x="48.8" y="234.7" transform="rotate(-90 48.8 234.7)">R14</text>
<text x="52.3" y="235.6" transform="rotate(-90 52.3 235.6)">10k</text>
<text x="90.3" y="236">1SMAF4733A</text>
<text x="137.2" y="234.3">10uF</text>
<text x="160.5" y="236">100nF</text>
<text x="185.2" y="236">100nF</text>
<text x="56.3" y="250.5">SI2337DS-T1-E3</text>
<text x="66.6" y="247.5">Q5</text>
<text x="204.3" y="255.7">B2</text>
<text x="179.6" y="259.3">U4</text>
<text x="191" y="259.3">UART_RX/TX_Poka-yoke</text>
<text x="90.3" y="268.1">D6</text>
<text x="36.6" y="275.2">470</text>
<text x="38.5" y="271.6">R5</text>
<text x="48.6" y="270" transform="rotate(-90 48.6 270)">R15</text>
<text x="52" y="270.5" transform="rotate(-90 52 270.5)">10k</text>
<text x="90.3" y="271.3">1SMAF4733A</text>
<text x="130.6" y="274.9">4000Hz</text>
<text x="130.6" y="271.7">BUZZER1</text>
<text x="177.5" y="276.9">YTC-A1251-02ABW</text>
</g>
<g font-size="3.2" fill="#00f">
<text x="153" y="30.3">0</text>
<text x="153" y="33.8">1</text>
<text x="156.5" y="32">D0/A0</text>
<text x="156.5" y="35.6">D1/A1</text>
<text x="206.2" y="32">5V</text>
<text x="211.8" y="30.3">13</text>
<text x="153" y="37.3">2</text>
<text x="153" y="40.9">3</text>
<text x="156.5" y="39.1">D2/A2</text>
<text x="204.2" y="39.1">3V3</text>
<text x="211.8" y="40.9">10</text>
<text x="211.8" y="37.3">11</text>
<text x="153" y="44.4">4</text>
<text x="153" y="47.9">5</text>
<text x="156.5" y="42.6">D3/A3</text>
<text x="156.5" y="46.1">SDA/D4/A4</text>
<text x="186.1" y="42.6">A10/D10/MOSI</text>
<text x="190.2" y="46.1">A9/D9/MISO</text>
<text x="211.8" y="47.9">8</text>
<text x="211.8" y="44.4">9</text>
<text x="22.6" y="53.4" transform="rotate(-90 22.6 53.4)">12</text>
<text x="26.1" y="53.4" transform="rotate(-90 26.1 53.4)">11</text>
<text x="29.6" y="53.4" transform="rotate(-90 29.6 53.4)">10</text>
<text x="33.2" y="53.4" transform="rotate(-90 33.2 53.4)">9</text>
<text x="36.7" y="53.4" transform="rotate(-90 36.7 53.4)">8</text>
<text x="40.2" y="53.4" transform="rotate(-90 40.2 53.4)">7</text>
<text x="86.1" y="53.4" transform="rotate(-90 86.1 53.4)">12</text>
<text x="89.6" y="53.4" transform="rotate(-90 89.6 53.4)">11</text>
<text x="93.1" y="53.4" transform="rotate(-90 93.1 53.4)">10</text>
<text x="96.7" y="53.4" transform="rotate(-90 96.7 53.4)">9</text>
<text x="100.2" y="53.4" transform="rotate(-90 100.2 53.4)">8</text>
<text x="103.7" y="53.4" transform="rotate(-90 103.7 53.4)">7</text>
<text x="153" y="51.4">6</text>
<text x="156.5" y="49.7">SCL/D5/A5</text>
<text x="156.5" y="53.2">TX/D6</text>
<text x="192.2" y="49.7">A8/D8/SCK</text>
<text x="200.1" y="53.2">D7/RX</text>
<text x="211.8" y="51.4">7</text>
<text x="24.3" y="58.9" transform="rotate(-90 24.3 58.9)">12</text>
<text x="27.9" y="58.9" transform="rotate(-90 27.9 58.9)">11</text>
<text x="31.4" y="58.9" transform="rotate(-90 31.4 58.9)">10</text>
<text x="34.9" y="56.9" transform="rotate(-90 34.9 56.9)">9</text>
<text x="38.5" y="56.9" transform="rotate(-90 38.5 56.9)">8</text>
<text x="42" y="56.9" transform="rotate(-90 42 56.9)">7</text>
<text x="87.8" y="58.9" transform="rotate(-90 87.8 58.9)">12</text>
<text x="91.4" y="58.9" transform="rotate(-90 91.4 58.9)">11</text>
<text x="94.9" y="58.9" transform="rotate(-90 94.9 58.9)">10</text>
<text x="98.4" y="56.9" transform="rotate(-90 98.4 56.9)">9</text>
<text x="102" y="56.9" transform="rotate(-90 102 56.9)">8</text>
<text x="105.5" y="56.9" transform="rotate(-90 105.5 56.9)">7</text>
<text x="151" y="55">23</text>
<text x="151" y="58.5">21</text>
<text x="156.5" y="56.7">MTDI</text>
<text x="200.8" y="56.7">MTDO</text>
<text x="211.8" y="55">22</text>
<text x="211.8" y="58.5">20</text>
<text x="294.1" y="55">1</text>
<text x="294.1" y="58.5">2</text>
<text x="297.6" y="56.7">X1</text>
<text x="324.7" y="58.5">7</text>
<text x="24.3" y="62.8" transform="rotate(-90 24.3 62.8)">1</text>
<text x="27.9" y="62.8" transform="rotate(-90 27.9 62.8)">2</text>
<text x="31.4" y="62.8" transform="rotate(-90 31.4 62.8)">3</text>
<text x="34.9" y="62.8" transform="rotate(-90 34.9 62.8)">4</text>
<text x="38.5" y="62.8" transform="rotate(-90 38.5 62.8)">5</text>
<text x="42" y="62.8" transform="rotate(-90 42 62.8)">6</text>
<text x="87.8" y="62.8" transform="rotate(-90 87.8 62.8)">1</text>
<text x="91.4" y="62.8" transform="rotate(-90 91.4 62.8)">2</text>
<text x="94.9" y="62.8" transform="rotate(-90 94.9 62.8)">3</text>
<text x="98.4" y="62.8" transform="rotate(-90 98.4 62.8)">4</text>
<text x="102" y="62.8" transform="rotate(-90 102 62.8)">5</text>
<text x="105.5" y="62.8" transform="rotate(-90 105.5 62.8)">6</text>
<text x="151" y="62">19</text>
<text x="151" y="65.5">17</text>
<text x="156.5" y="60.3">EN</text>
<text x="156.5" y="63.8">MTMS</text>
<text x="201.3" y="63.8">MTCK</text>
<text x="203.1" y="60.3">GND</text>
<text x="211.8" y="62">18</text>
<text x="211.8" y="65.5">16</text>
<text x="294.1" y="62">3</text>
<text x="297.6" y="60.3">X2</text>
<text x="297.6" y="63.8">VBAT</text>
<text x="316.8" y="60.3">MFP</text>
<text x="317.1" y="63.8">SCL</text>
<text x="324.7" y="65.5">5</text>
<text x="324.7" y="62">6</text>
<text x="22.6" y="66.3" transform="rotate(-90 22.6 66.3)">1</text>
<text x="26.1" y="66.3" transform="rotate(-90 26.1 66.3)">2</text>
<text x="29.6" y="66.3" transform="rotate(-90 29.6 66.3)">3</text>
<text x="33.2" y="66.3" transform="rotate(-90 33.2 66.3)">4</text>
<text x="36.7" y="66.3" transform="rotate(-90 36.7 66.3)">5</text>
<text x="40.2" y="66.3" transform="rotate(-90 40.2 66.3)">6</text>
<text x="86.1" y="66.3" transform="rotate(-90 86.1 66.3)">1</text>
<text x="89.6" y="66.3" transform="rotate(-90 89.6 66.3)">2</text>
<text x="93.1" y="66.3" transform="rotate(-90 93.1 66.3)">3</text>
<text x="96.7" y="66.3" transform="rotate(-90 96.7 66.3)">4</text>
<text x="100.2" y="66.3" transform="rotate(-90 100.2 66.3)">5</text>
<text x="103.7" y="66.3" transform="rotate(-90 103.7 66.3)">6</text>
<text x="156.5" y="67.3">D-</text>
<text x="205.3" y="67.3">D+</text>
<text x="316.5" y="67.3">SDA</text>
<text x="170.7" y="77.2" transform="rotate(-90 170.7 77.2)">24</text>
<text x="188.4" y="77.2" transform="rotate(-90 188.4 77.2)">15</text>
<text x="195.4" y="77.2" transform="rotate(-90 195.4 77.2)">14</text>
<text x="174.3" y="82.2" transform="rotate(-90 174.3 82.2)">GND</text>
<text x="191.9" y="82.2" transform="rotate(-90 191.9 82.2)">BAT+</text>
<text x="199" y="82.2" transform="rotate(-90 199 82.2)">BAT-</text>
<text x="56.5" y="115.3">2</text>
<text x="62.4" y="116.3">S</text>
<text x="72.7" y="116.3">D</text>
<text x="77.6" y="114.9">3</text>
<text x="174.2" y="118.5">1</text>
<text x="204.8" y="118.5">20</text>
<text x="69.8" y="125.2" transform="rotate(-90 69.8 125.2)">G</text>
<text x="174.2" y="122">2</text>
<text x="174.2" y="125.5">3</text>
<text x="177.7" y="120.2">INT#</text>
<text x="177.7" y="123.8">SCL</text>
<text x="199.4" y="123.8">P6</text>
<text x="199.4" y="120.2">P7</text>
<text x="204.8" y="125.5">18</text>
<text x="204.8" y="122">19</text>
<text x="68.4" y="129.6" transform="rotate(-90 68.4 129.6)">1</text>
<text x="174.2" y="129">4</text>
<text x="177.7" y="127.3">NC</text>
<text x="177.7" y="130.8">SDA</text>
<text x="198.7" y="127.3">NC</text>
<text x="199.4" y="130.8">P5</text>
<text x="204.8" y="129">17</text>
<text x="174.2" y="136.1">6</text>
<text x="177.7" y="137.9">A0</text>
<text x="199.4" y="134.3">P4</text>
<text x="204.8" y="132.6">16</text>
<text x="174.2" y="139.6">7</text>
<text x="174.2" y="143.2">8</text>
<text x="177.7" y="141.4">A1</text>
<text x="199.4" y="141.4">P3</text>
<text x="204.8" y="143.2">13</text>
<text x="204.8" y="139.6">14</text>
<text x="174.2" y="146.7">9</text>
<text x="177.7" y="144.9">NC</text>
<text x="177.7" y="148.4">A2</text>
<text x="198.7" y="144.9">NC</text>
<text x="199.4" y="148.4">P2</text>
<text x="204.8" y="146.7">12</text>
<text x="56.5" y="150.6">2</text>
<text x="62.4" y="151.6">S</text>
<text x="72.7" y="151.6">D</text>
<text x="77.6" y="150.2">3</text>
<text x="172.2" y="150.2">10</text>
<text x="177.7" y="152">P0</text>
<text x="199.4" y="152">P1</text>
<text x="204.8" y="150.2">11</text>
<text x="69.8" y="160.4" transform="rotate(-90 69.8 160.4)">G</text>
<text x="68.4" y="164.9" transform="rotate(-90 68.4 164.9)">1</text>
<text x="56.5" y="185.8">2</text>
<text x="77.6" y="185.5">3</text>
<text x="137.2" y="184.1" transform="rotate(-90 137.2 184.1)">2</text>
<text x="140.8" y="184.1" transform="rotate(-90 140.8 184.1)">3</text>
<text x="161.9" y="184.1" transform="rotate(-90 161.9 184.1)">2</text>
<text x="165.5" y="184.1" transform="rotate(-90 165.5 184.1)">3</text>
<text x="188.4" y="184.1" transform="rotate(-90 188.4 184.1)">2</text>
<text x="191.9" y="184.1" transform="rotate(-90 191.9 184.1)">3</text>
<text x="213.1" y="184.1" transform="rotate(-90 213.1 184.1)">2</text>
<text x="216.6" y="184.1" transform="rotate(-90 216.6 184.1)">3</text>
<text x="62.4" y="186.9">S</text>
<text x="72.7" y="186.9">D</text>
<text x="69.8" y="195.7" transform="rotate(-90 69.8 195.7)">G</text>
<text x="137.2" y="193.2" transform="rotate(-90 137.2 193.2)">1</text>
<text x="140.8" y="193.2" transform="rotate(-90 140.8 193.2)">4</text>
<text x="161.9" y="193.2" transform="rotate(-90 161.9 193.2)">1</text>
<text x="165.5" y="193.2" transform="rotate(-90 165.5 193.2)">4</text>
<text x="188.4" y="193.2" transform="rotate(-90 188.4 193.2)">1</text>
<text x="191.9" y="193.2" transform="rotate(-90 191.9 193.2)">4</text>
<text x="213.1" y="193.2" transform="rotate(-90 213.1 193.2)">1</text>
<text x="216.6" y="193.2" transform="rotate(-90 216.6 193.2)">4</text>
<text x="68.4" y="200.2" transform="rotate(-90 68.4 200.2)">1</text>
<text x="56.5" y="221.1">2</text>
<text x="77.6" y="220.8">3</text>
<text x="62.4" y="222.2">S</text>
<text x="72.7" y="222.2">D</text>
<text x="69.8" y="231" transform="rotate(-90 69.8 231)">G</text>
<text x="68.4" y="235.5" transform="rotate(-90 68.4 235.5)">1</text>
<text x="56.5" y="256.4">2</text>
<text x="62.4" y="257.5">S</text>
<text x="72.7" y="257.5">D</text>
<text x="77.6" y="256">3</text>
<text x="136.8" y="262.7">-</text>
<text x="176" y="259.9" transform="rotate(-90 176 259.9)">3</text>
<text x="177.4" y="262.7" transform="rotate(-90 177.4 262.7)">3</text>
<text x="181.9" y="263.1">2</text>
<text x="192" y="263.1">1</text>
<text x="218.7" y="263.1">4</text>
<text x="69.8" y="266.3" transform="rotate(-90 69.8 266.3)">G</text>
<text x="135.7" y="266.3">+</text>
<text x="177.4" y="269.8" transform="rotate(-90 177.4 269.8)">4</text>
<text x="178.4" y="268.4">1</text>
<text x="178.4" y="264.9">2</text>
<text x="181.9" y="266.6">1</text>
<text x="192" y="266.6">2</text>
<text x="196.5" y="264.5">RX</text>
<text x="196.5" y="268">TX</text>
<text x="206.3" y="268">TX/RX</text>
<text x="206.3" y="264.5">RX/TX</text>
<text x="218.7" y="266.6">3</text>
<text x="68.4" y="270.8" transform="rotate(-90 68.4 270.8)">1</text>
<text x="176" y="272.5" transform="rotate(-90 176 272.5)">4</text>
</g>
<g font-size="3.2">
<text x="203.1" y="35.6">GND</text>
<text x="211.8" y="33.8">12</text>
<text x="267.8" y="34.5" transform="rotate(-90 267.8 34.5)">1</text>
<text x="274.8" y="34.5" transform="rotate(-90 274.8 34.5)">4</text>
<text x="267.8" y="53.5" transform="rotate(-90 267.8 53.5)">2</text>
<text x="274.8" y="53.5" transform="rotate(-90 274.8 53.5)">3</text>
<text x="294.1" y="65.5">4</text>
<text x="297.6" y="67.3">VSS</text>
<text x="196" y="137.9">GND</text>
<text x="204.8" y="136.1">15</text>
</g>
<g font-size="3.2" fill="#f00">
<text x="316.6" y="56.7">VCC</text>
<text x="324.7" y="55">8</text>
<text x="174.2" y="132.6">5</text>
<text x="177.7" y="134.3">VCC</text>
</g>
<g font-size="2.1" fill="#a54b4b">
<text x="152.4" y="86.3">1</text>
<text x="161.4" y="84.6">TP</text>
<text x="267" y="111">1</text>
<text x="276" y="109.3">TP</text>
<text x="316.4" y="111">1</text>
<text x="325.4" y="109.3">TP</text>
<text x="267" y="118.1">1</text>
<text x="276" y="116.4">TP</text>
<text x="316.4" y="118.1">1</text>
<text x="325.4" y="116.4">TP</text>
<text x="267" y="125.1">1</text>
<text x="276" y="123.4">TP</text>
<text x="316.4" y="125.1">1</text>
<text x="325.4" y="123.4">TP</text>
<text x="276" y="130.5">TP</text>
<text x="325.4" y="130.5">TP</text>
<text x="267" y="132.2">1</text>
<text x="276" y="137.5">TP</text>
<text x="316.4" y="132.2">1</text>
<text x="325.4" y="137.5">TP</text>
<text x="267" y="139.3">1</text>
<text x="316.4" y="139.3">1</text>
<text x="267" y="146.3">1</text>
<text x="276" y="144.6">TP</text>
<text x="316.4" y="146.3">1</text>
<text x="325.4" y="144.6">TP</text>
<text x="276" y="155.2">TP</text>
<text x="325.4" y="155.2">TP</text>
<text x="267" y="156.9">1</text>
<text x="316.4" y="156.9">1</text>
<text x="267" y="164">1</text>
<text x="276" y="162.2">TP</text>
<text x="316.4" y="164">1</text>
<text x="325.4" y="162.2">TP</text>
<text x="267" y="171">1</text>
<text x="276" y="169.3">TP</text>
<text x="316.4" y="171">1</text>
<text x="325.4" y="169.3">TP</text>
<text x="267" y="178.1">1</text>
<text x="276" y="176.3">TP</text>
<text x="316.4" y="178.1">1</text>
<text x="325.4" y="176.3">TP</text>
</g>
</svg>
